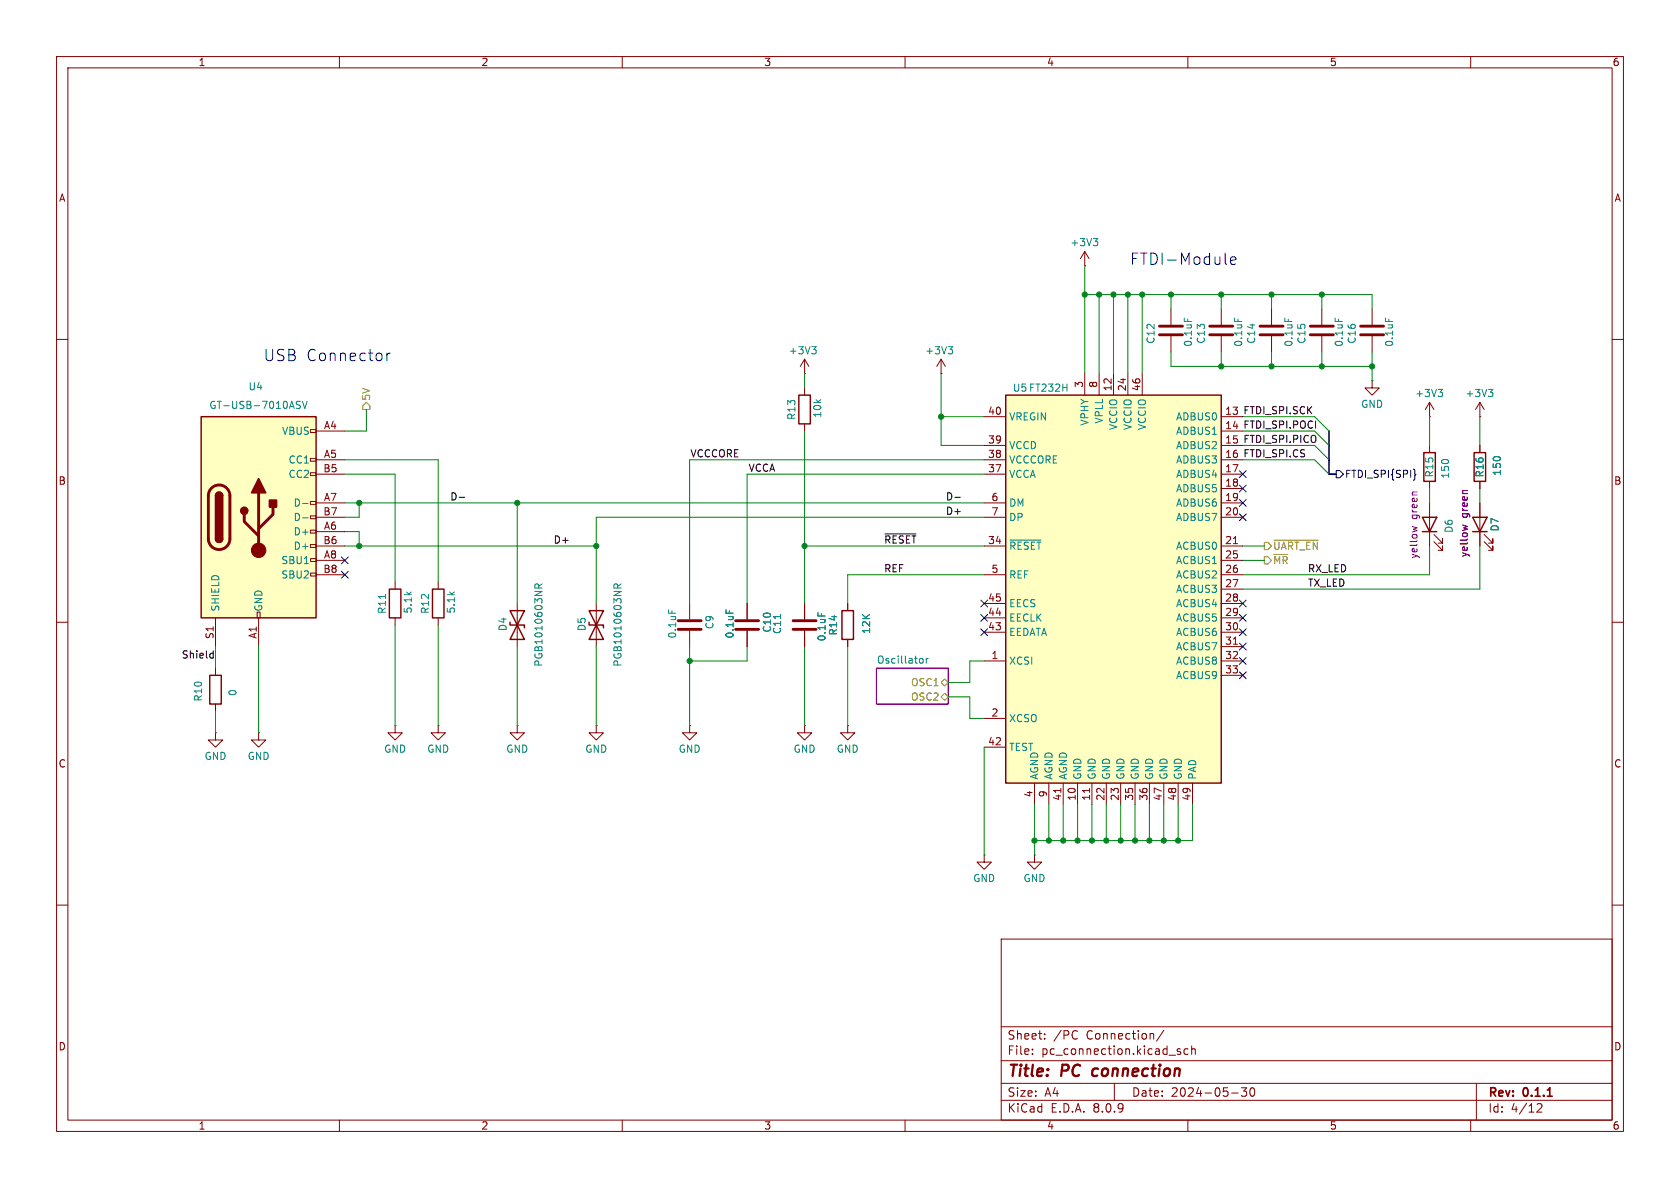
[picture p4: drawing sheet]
<svg xmlns="http://www.w3.org/2000/svg" width="297mm" height="210mm" viewBox="0 0 297 210" stroke-linecap="round" stroke-linejoin="round" font-family="sans-serif">
<g fill="none" stroke="#840000" stroke-width=".18">
<path d="M10 10h277v190h-277zM12 12h273v186h-273zM60 10v2M110 10v2M160 10v2M210 10v2M260 10v2M10 60h2M252.7 78.7v1.3M285 60h2M252.7 85.1v1.3M10 110h2"/>
<path d="M69.8 102.9v1.2M69.8 109.2v1.3M91.4 106.7v7.6M149.9 106.7v1.3M149.9 113v1.3M285 110h2M69.8 128.3v1.2h1.3l-1.3 1.3-1.2-1.3h1.2M69.8 128.3h.1M142.2 128.3v1.2h1.3l-1.3 1.3-1.2-1.3h1.2M142.2 128.3h.1M149.9 128.3v1.2h1.2l-1.2 1.3-1.3-1.3h1.3M149.9 128.3h.1"/>
<path d="M10 160h2M177 166h108v32h-108zM285 160h2M60 198v2M110 198v2M160 198v2M177 194.5h108M177 191.5h108M177 187.5h108M177 181.5h108M182.5 186.3v.1M182.5 185.5v.1"/>
<path d="M184.7 183.6v.1M184.7 182.8v.1M190.2 182.2l.3 .1M190.5 183.6l-.3 .1M197 191.5v3M205.7 182.1l-1.2 2M208.7 185.5l-.4-.1-.2 .2 .1 .2 .5 .2v.3h-.6M210 198v2M210 185.5l-.4-.1-.3 .3v.4l.2 .2h.5M210.7 185.5l.2-.1 .3 .1 .1 .9M210.7 184.9v1.5M217.7 193.2h1.2"/>
<path d="M219.5 192.3h.9l-.5 .6 .4 .1v.7l-.2 .1h-.4l-.2-.1M221.1 192.4l.2-.1a.81 .81 0 0 1 .6 .6 .81 .81 0 0 1-.3 .8l-.1 .1a.81 .81 0 0 1-.4-1.4zM260 198v2M261 191.5v6.5M271.7 195.2l.6-.1 .2 .1 .1 .3-.9 1.1h.9"/>
</g>
<path d="M273.6 193.8h.8" fill="none" stroke="#840000" stroke-width=".3"/>
<path d="M193.3 189.1l-.2 .7 .3 .4" fill="none" stroke="#840000" stroke-width=".4"/>
<path d="M154.9 118.1h12.7v6.4h-12.7z" fill="none" stroke="#840084" stroke-width=".18"/>
<path d="M166.4 120.7l.6-.7 .6 .7-.6 .6zM166.4 123.2l.6-.6 .6 .6-.6 .6z" fill="none" stroke="#848400" stroke-width=".18"/>
<path d="M68.1 105.1v.7M95.2 103.9v-.6l-.2-.1-.3 .1-.1 .6h1.2M95.8 103.2l-.6 .4M162.8 116.4h.3l.1 .2-.1 .5-.3 .1M163.7 116.4v.8M164.1 116.4l-.4 .2" fill="none" stroke="#008484" stroke-width=".18"/>
<path d="M251.7 80h2v5.1h-2zM68.8 104.1h2.1v5.1h-2.1zM90.2 110v.5h2.5v.5M90.2 108l2.5 5h-2.5l2.5-5zM148.8 108h2.1v5h-2.1z" fill="none" stroke="#840000" stroke-width=".25"/>
<path d="M35.6 73.7h20.3v35.5h-20.3z" fill="#ffffc2"/>
<g fill="none" stroke="#840000" stroke-width=".18">
<path d="M191.8 47h.1M191.8 44.5l-.8 1.2M191.8 44.5v2.5M191.8 44.5l.7 1.2M207 54.6v2.8M207 59.4v2.8M215.9 54.6v2.8M215.9 59.4v2.8M233.7 54.6v2.8M233.7 59.4v2.8M242.6 54.6v2.8M242.6 59.4v2.8"/>
<path d="M54.9 75.9h1v.6h-1zM55.9 76.2h5.1M252.7 73.7h.1M252.7 71.1l-.7 1.3M252.7 71.1v2.6M252.7 71.1l.8 1.3M54.9 96.3h1v.5h-1zM54.9 93.7h1v.5h-1zM54.9 91.2h1v.5h-1zM54.9 88.6h1v.6h-1zM54.9 83.6h1v.5h-1zM54.9 81h1v.5h-1z"/>
<path d="M54.9 98.7h1v.6h-1zM55.9 81.3h5.1M55.9 94h5.1M55.9 88.9h5.1M55.9 99.1h5.1M55.9 83.8h5.1M55.9 96.5h5.1M55.9 91.4h5.1M252.7 88.9v7.6M253.5 95.8l1.5 1.5v-.8v.8h-.7M253.5 94.5l1.5 1.5v-.7v.7h-.7M261.6 88.9v7.6"/>
<path d="M262.4 95.8l1.5 1.5v-.8v.8h-.8M262.4 94.5l1.5 1.5v-.7v.7h-.8M38.1 109.2v5.1M38.1 118.1v1.3M45.5 108.2h.5v1h-.5zM45.7 109.2v5.1M54.9 101.3h1v.5h-1zM55.9 101.6h5.1M105.4 106.7v7.6M121.9 106.7v2.8M121.9 111.5v2.8M132.1 106.7v2.8"/>
<path d="M132.1 111.5v2.8M142.2 106.7v2.8M142.2 111.5v2.8M38.1 129.5v1.3h1.3l-1.3 1.3-1.3-1.3h1.3M38.1 129.5h.1M38.1 124.5v1.2M45.7 129.5v1.3h1.3l-1.3 1.3-1.3-1.3h1.3M45.7 129.5h.1M77.5 128.3v1.2h1.2l-1.2 1.3-1.3-1.3h1.3M77.5 128.3h.1M91.4 128.3v1.2h1.3l-1.3 1.3-1.2-1.3h1.2M91.4 128.3h.1"/>
<path d="M105.4 128.3v1.2h1.3l-1.3 1.3-1.3-1.3h1.3M105.4 128.3h.1M121.9 128.3v1.2h1.3l-1.3 1.3-1.3-1.3h1.3M121.9 128.3h.1M174 151.1v1.3h1.3l-1.3 1.3-1.3-1.3h1.3M174 151.1h.1M182.9 151.1v1.3h1.2l-1.2 1.3-1.3-1.3h1.3M182.9 151.1h.1"/>
</g>
<path d="M35.6 73.7h20.3v35.5h-20.3zM38.1 95.3a.64 .64 0 0 0 .6 .6 .64 .64 0 0 0 .7-.6M38.1 87.6a.64 .64 0 0 1 .6-.6 .64 .64 0 0 1 .7 .6M251.5 91.4h2.5l-1.3 2.6zM251.5 94h2.5M260.3 91.4h2.6l-1.3 2.6zM260.3 94h2.6M37.1 119.4h2v5.1h-2zM104.1 110v.5h2.6v.5M104.1 108l2.6 5h-2.6l2.6-5z" fill="none" stroke="#840000" stroke-width=".25"/>
<g fill="none" stroke="#840000" stroke-width=".51">
<path d="M205 57.7h4M205 59.2h4M213.9 57.7h4M213.9 59.2h4M231.6 57.7h4.1M231.6 59.2h4.1M240.5 57.7h4.1M240.5 59.2h4.1M37.4 86.3a1.9 1.9 0 0 1 2.1-.4 1.9 1.9 0 0 1 1.1 1.7v7.7a1.91 1.91 0 0 1-1.9 1.8 1.91 1.91 0 0 1-1.9-1.8v-7.8l.2-.7zM43.2 90.9v1.3l2.5 2.5M45.7 87.1v10.2M48.3 89.7v1.2l-2.6 2.6"/>
<path d="M119.9 111.3h4.1M119.9 109.7h4.1M130 111.3h4.1M130 109.7h4.1M140.2 111.3h4.1M140.2 109.7h4.1"/>
</g>
<g fill="#840000" stroke="#840000" stroke-width=".25">
<path d="M38.1 95.3h1.3a.64 .64 0 0 1-.7 .6 .64 .64 0 0 1-.6-.6z"/>
<path d="M38.1 87.6h1.3v7.7h-1.3z"/>
<path d="M38.3 87.2a.64 .64 0 0 1 .7-.2 .64 .64 0 0 1 .4 .6h-1.3z"/>
<path d="M45.7 84.6l1.3 2.5h-2.6z"/>
<path d="M47.6 88.4h1.3v1.3h-1.3z"/>
<circle cx="43.2" cy="90.3" r=".63"/>
</g>
<circle cx="45.7" cy="97.3" r="1.27" fill="#840000" stroke="#840000" stroke-width=".18"/>
<g fill="none" stroke="#008484" stroke-width=".18">
<path d="M193.3 42.2h.8l-.5 .5M193.8 42.7l.3 .2v.3l-.3 .2M209.4 56.2v.6M218.3 56.2v.6M236 56.2v.6M244.9 56.2v.6M53.1 71l-.5-.1-.2 .2v.3l.6 .3 .1 .3-.2 .2-.5-.1M53.5 70.9l.4 1.3 .4-1.3M254.2 68.8h.8l-.4 .5M254.8 69.3l.2 .3v.3l-.2 .2M53.5 89h1M53.5 91.5h1"/>
<path d="M109.2 103.9l-.1-.6-.1-.1-.3 .1-.2 .6h1.3M109.8 103.2l-.6 .4M118.2 107.8v.6M128.3 107.8v.6M138 108.6v.8M144.6 108.3v.6"/>
</g>
<path d="M249.7 93.1l.8 .2-.6 .3M258.6 92.8l.8 .3-.6 .2" fill="none" stroke="#840084" stroke-width=".18"/>
<path d="M177.8 69.9h38.1v68.5h-38.1z" fill="#ffffc2"/>
<path d="M141.2 69.9h2.1v5h-2.1zM177.8 69.9h38.1v68.5h-38.1zM260.6 80h2v5.1h-2zM76.5 104.1h2v5.1h-2z" fill="none" stroke="#840000" stroke-width=".25"/>
<g fill="none" stroke="#840000" stroke-width=".18">
<path d="M224.8 54.6v2.8M224.8 59.4v2.8M142.2 66h.1M142.2 63.5l-.7 1.3M142.2 63.5v2.5M142.2 68.6v1.3M142.2 74.9v1.3M142.2 63.5l.8 1.3M166.4 66h.1M166.4 63.5l-.8 1.3M166.4 63.5v2.5M166.4 63.5l.7 1.3"/>
<path d="M174 73.7h3.8M174 78.7h3.8M191.8 66v3.9M194.3 66v3.9M196.8 66v3.9M199.4 66v3.9M201.9 66v3.9M215.9 73.7h3.8M215.9 76.2h3.8M215.9 78.7h3.8M242.6 67.3v1.3h1.2l-1.2 1.3-1.3-1.3h1.3M242.6 67.3h.1"/>
<path d="M261.6 73.7h.1M261.6 71.1v2.6M261.6 78.7v1.3M261.6 71.1l-.7 1.3M261.6 71.1l.8 1.3M174 81.3h3.8M174 83.8h3.8M174 88.9h3.8M174 91.4h3.8M174 96.5h3.8M215.9 81.3h3.8M215.9 83.8h3.8"/>
<path d="M215.9 86.4h3.8M215.9 88.9h3.8M215.9 91.4h3.8M215.9 96.5h3.8M215.9 99.1h3.8M218 96.1h.8M261.6 85.1v1.3M261.6 88.9v2.5M261.6 94v2.5M77.5 102.9v1.2M77.5 109.2v1.3M132.1 106.7v2.8"/>
<path d="M132.1 111.5v2.8M142.2 106.7v2.8M142.2 111.5v2.8M149.9 106.7v1.3M149.9 113v1.3M174 116.8h3.8M174 101.6h3.8M174 106.7h3.8M174 109.2h3.8M174 111.8h3.8M215.9 116.8h3.8M215.9 101.6h3.8"/>
<path d="M215.9 104.1h3.8M215.9 106.7h3.8M215.9 109.2h3.8M215.9 111.8h3.8M215.9 114.3h3.8M215.9 119.4h3.8M218 113.9h.8M174 127h3.8M174 132.1h3.8M182.9 138.4v3.8M185.4 138.4v3.8M187.5 139.4v.7"/>
<path d="M188 138.4v3.8M190.5 138.4v3.8M192.6 139.4v.7M193 138.4v3.8M195.6 138.4v3.8M198.1 138.4v3.8M200.7 138.4v3.8M203.2 138.4v3.8M205.7 138.4v3.8M208.3 138.4v3.8M210.8 138.4v3.8"/>
</g>
<path d="M227.1 56.2v.6M143.5 61.3h.8l-.4 .5M144 61.8l.3 .2v.3l-.3 .3M167.6 61.3h.8l-.4 .5M168.2 61.8l.2 .2v.3l-.2 .3M263.1 68.8h.8l-.4 .5M263.7 69.3l.2 .3v.3l-.2 .2M178.5 95.5h5.5M128.3 107.8v.6M138 108.6v.8M144.6 108.3v.6" fill="none" stroke="#008484" stroke-width=".18"/>
<path d="M222.8 57.7h4M222.8 59.2h4" fill="none" stroke="#840000" stroke-width=".51"/>
<path d="M64.8 71.1l.6 .7v.6h-1.3v-.6zM223.5 98.4h.7l.6 .7-.6 .6h-.7zM223.5 95.9h.7l.6 .6-.6 .7h-.7zM225.2 95.5h7.9" fill="none" stroke="#848400" stroke-width=".18"/>
<g fill="none" stroke="#000084" stroke-width=".18">
<path d="M60.4 98.5l1.2 1.2M61.6 98.5l-1.2 1.2M219.1 83.2l1.2 1.2M219.1 85.8l1.2 1.2M219.1 90.8l1.2 1.2M219.1 88.3l1.2 1.2M220.3 83.2l-1.2 1.2M220.3 85.8l-1.2 1.2M220.3 90.8l-1.2 1.2M220.3 88.3l-1.2 1.2M236.2 83.2h.7l.6 .6-.6 .7h-.7zM249.9 82.9l.2 .2v.6l.2 .2-.2 .2v.6l-.2 .2"/>
<path d="M60.4 101l1.2 1.2M61.6 101l-1.2 1.2M173.4 111.2l1.2 1.2M173.4 106.1l1.2 1.2M173.4 108.6l1.2 1.2M174.6 111.2l-1.2 1.2M174.6 106.1l-1.2 1.2M174.6 108.6l-1.2 1.2M219.1 113.7l1.2 1.2M219.1 108.6l1.2 1.2M219.1 106.1l1.2 1.2M219.1 111.2l1.2 1.2"/>
<path d="M219.1 116.2l1.2 1.2M219.1 118.8l1.2 1.2M220.3 113.7l-1.2 1.2M220.3 108.6l-1.2 1.2M220.3 106.1l-1.2 1.2M220.3 111.2l-1.2 1.2M220.3 116.2l-1.2 1.2M220.3 118.8l-1.2 1.2"/>
</g>
<path d="M81.2 87.9h.9M156.4 94.4h5.5M168.8 87.9h1M37.3 115.5h.4M37.7 115.1v1.2M37.7 116.3h-.4" fill="none" stroke="#000" stroke-width=".18"/>
<path d="M216.7 46.6l.2 .1M217.6 46.1l.9-.2-.1-.4-.6-.1-.2 .3v.9l.2 .1 .6-.1M68.4 62.4v1.4M69 62.4a.51 .51 0 0 0-.6 .4" fill="none" stroke="#0000c2" stroke-width=".18"/>
<path d="M234.9 76.2v7.6h1.3" fill="none" stroke="#000084" stroke-width=".3"/>
<g fill="none" stroke="#008400" stroke-width=".18">
<path d="M191.8 52.1h50.8v2.5M191.8 47v19M194.3 52.1v13.9M196.8 52.1v13.9M199.4 52.1v13.9M201.9 52.1v13.9M207 52.1v2.5M215.9 52.1v2.5M224.8 52.1v2.5M233.7 52.1v2.5M64.8 72.4v3.8h-3.8M142.2 66v2.6"/>
<path d="M142.2 76.2v30.5M166.4 66v12.7h7.6M166.4 73.7h7.6M207 62.2v2.6h35.6M215.9 62.2v2.6M219.7 76.2h12.7l2.5 2.5M219.7 78.7h12.7l2.5 2.6M219.7 73.7h12.7l2.5 2.5M224.8 62.2v2.6M233.7 62.2v2.6M242.6 62.2v5.1M252.7 73.7v5"/>
<path d="M261.6 73.7v5M61 81.3h16.5v21.6M61 96.5h44.4M61 94h2.5v2.5M61 88.9h113M61 83.8h8.8v19.1M63.5 88.9v2.5h-2.5M91.4 88.9v17.8M142.2 96.5h31.8M174 83.8h-41.9v22.9M174 81.3h-52.1v25.4M174 91.4h-68.6v15.3"/>
<path d="M219.7 96.5h3.8M219.7 81.3h12.7l2.5 2.5M219.7 99.1h3.8M252.7 86.4v2.5M252.7 96.5v5.1h-33M261.6 96.5v7.6h-41.9M261.6 86.4v2.5M38.1 114.3v3.8M45.7 114.3v15.2M69.8 110.5v17.8M77.5 110.5v17.8M91.4 114.3v14"/>
<path d="M105.4 114.3v14M121.9 114.3v14M132.1 114.3v2.5h-10.2M142.2 114.3v14M149.9 114.3v14M174 116.8h-2.6v3.9h-3.8M174 101.6h-24.1v5.1M38.1 125.7v3.8M167.6 123.2h3.8v3.8h2.6M174 132.1v19M182.9 142.2v8.9M185.4 142.2v6.4"/>
<path d="M188 142.2v6.4M190.5 142.2v6.4M193 142.2v6.4M195.6 142.2v6.4M198.1 142.2v6.4M200.7 142.2v6.4M203.2 142.2v6.4M205.7 142.2v6.4M208.3 142.2v6.4M210.8 142.2v6.4h-27.9"/>
</g>
<path d="M258.6 92.8l.8 .3-.6 .2" fill="none" stroke="#840084" stroke-width=".18"/>
<g fill="#008400" stroke="#008400" stroke-width=".18">
<circle cx="233.7" cy="52.1" r=".46"/>
<circle cx="215.9" cy="52.1" r=".46"/>
<circle cx="224.8" cy="52.1" r=".46"/>
<circle cx="224.8" cy="64.8" r=".46"/>
<circle cx="215.9" cy="64.8" r=".46"/>
<circle cx="242.6" cy="64.8" r=".46"/>
<circle cx="233.7" cy="64.8" r=".46"/>
<circle cx="191.8" cy="52.1" r=".46"/>
<circle cx="166.4" cy="73.7" r=".46"/>
<circle cx="201.9" cy="52.1" r=".46"/>
<circle cx="207" cy="52.1" r=".46"/>
<circle cx="196.8" cy="52.1" r=".46"/>
<circle cx="194.3" cy="52.1" r=".46"/>
<circle cx="199.4" cy="52.1" r=".46"/>
<circle cx="142.2" cy="96.5" r=".46"/>
<circle cx="105.4" cy="96.5" r=".46"/>
<circle cx="205.7" cy="148.6" r=".46"/>
<circle cx="200.7" cy="148.6" r=".46"/>
<circle cx="203.2" cy="148.6" r=".46"/>
<circle cx="208.3" cy="148.6" r=".46"/>
<circle cx="198.1" cy="148.6" r=".46"/>
<circle cx="195.6" cy="148.6" r=".46"/>
<circle cx="188" cy="148.6" r=".46"/>
<circle cx="185.4" cy="148.6" r=".46"/>
<circle cx="121.9" cy="116.8" r=".46"/>
<circle cx="193" cy="148.6" r=".46"/>
<circle cx="190.5" cy="148.6" r=".46"/>
<circle cx="182.9" cy="148.6" r=".46"/>
<circle cx="63.5" cy="96.5" r=".46"/>
<circle cx="91.4" cy="88.9" r=".46"/>
<circle cx="63.5" cy="88.9" r=".46"/>
</g>
<g font-size="2.8" fill="#0000c2">
<text x="199.6" y="47">FTDI-Module</text>
<text x="46.5" y="64">USB Connector</text>
</g>
<g font-size="2.8" fill="#840000">
<text x="178" y="190.9">Title:</text>
<text x="187.7" y="190.9">PC</text>
<text x="194" y="190.9">connection</text>
</g>
<g font-size="2.1" fill="#840000">
<text x="178" y="184">Sheet:</text>
<text x="186.2" y="184">/PC</text>
<text x="192.1" y="184">Connection/</text>
<text x="178" y="186.7">File:</text>
<text x="184.1" y="186.7">pc_connection.kicad_sch</text>
<text x="178" y="196.9">KiCad</text>
<text x="178" y="194.1">Size:</text>
<text x="184.7" y="194.1">A4</text>
<text x="185.7" y="196.9">E.D.A.</text>
<text x="193.3" y="196.9">8.0.9</text>
<text x="200" y="194.1">Date:</text>
<text x="207" y="194.1">2024-05-30</text>
<text x="263" y="194.3">Rev:</text>
<text x="263" y="196.9">Id:</text>
<text x="267.1" y="196.9">4/12</text>
<text x="269.4" y="194.3">0.1.1</text>
</g>
<g font-size="1.8" fill="#840000">
<text x="35" y="11.9">1</text>
<text x="85" y="11.9">2</text>
<text x="135" y="11.9">3</text>
<text x="185" y="11.9">4</text>
<text x="235" y="11.9">5</text>
<text x="285" y="11.9">6</text>
<text x="10.3" y="35.9">A</text>
<text x="285.3" y="35.9">A</text>
<text x="191.5" y="68.7" transform="rotate(-90 191.5 68.7)">3</text>
<text x="194.1" y="68.7" transform="rotate(-90 194.1 68.7)">8</text>
<text x="196.6" y="69.3" transform="rotate(-90 196.6 69.3)">12</text>
<text x="199.1" y="69.3" transform="rotate(-90 199.1 69.3)">24</text>
<text x="201.7" y="69.3" transform="rotate(-90 201.7 69.3)">46</text>
<text x="57.2" y="75.9">A4</text>
<text x="174.6" y="73.4">40</text>
<text x="216.5" y="73.4">13</text>
<text x="216.5" y="75.9">14</text>
<text x="57.1" y="83.6">B5</text>
<text x="57.2" y="81">A5</text>
<text x="174.6" y="83.6">37</text>
<text x="174.6" y="81">38</text>
<text x="174.6" y="78.5">39</text>
<text x="216.5" y="78.5">15</text>
<text x="216.5" y="81">16</text>
<text x="216.5" y="83.6">17</text>
<text x="10.3" y="85.9">B</text>
<text x="57.2" y="88.6">A7</text>
<text x="175.2" y="88.6">6</text>
<text x="216.5" y="86.1">18</text>
<text x="216.5" y="88.6">19</text>
<text x="285.3" y="85.9">B</text>
<text x="57.1" y="91.2">B7</text>
<text x="57.2" y="93.7">A6</text>
<text x="175.2" y="91.2">7</text>
<text x="216.5" y="91.2">20</text>
<text x="57.1" y="96.3">B6</text>
<text x="57.1" y="101.3">B8</text>
<text x="57.2" y="98.8">A8</text>
<text x="174.6" y="96.3">34</text>
<text x="175.2" y="101.3">5</text>
<text x="216.5" y="96.3">21</text>
<text x="216.5" y="98.8">25</text>
<text x="216.5" y="101.3">26</text>
<text x="174.6" y="106.4">45</text>
<text x="216.5" y="103.9">27</text>
<text x="216.5" y="106.4">28</text>
<text x="37.8" y="113.1" transform="rotate(-90 37.8 113.1)">S1</text>
<text x="45.5" y="113" transform="rotate(-90 45.5 113)">A1</text>
<text x="174.6" y="111.5">43</text>
<text x="174.6" y="109">44</text>
<text x="216.5" y="109">29</text>
<text x="216.5" y="111.5">30</text>
<text x="175.2" y="116.6">1</text>
<text x="216.5" y="114">31</text>
<text x="216.5" y="116.6">32</text>
<text x="216.5" y="119.1">33</text>
<text x="174.6" y="131.8">42</text>
<text x="175.2" y="126.7">2</text>
<text x="10.3" y="135.9">C</text>
<text x="285.3" y="135.9">C</text>
<text x="182.6" y="141" transform="rotate(-90 182.6 141)">4</text>
<text x="185.2" y="141" transform="rotate(-90 185.2 141)">9</text>
<text x="187.7" y="141.6" transform="rotate(-90 187.7 141.6)">41</text>
<text x="190.2" y="141.6" transform="rotate(-90 190.2 141.6)">10</text>
<text x="192.8" y="141.6" transform="rotate(-90 192.8 141.6)">11</text>
<text x="195.3" y="141.6" transform="rotate(-90 195.3 141.6)">22</text>
<text x="197.9" y="141.6" transform="rotate(-90 197.9 141.6)">23</text>
<text x="200.4" y="141.6" transform="rotate(-90 200.4 141.6)">35</text>
<text x="202.9" y="141.6" transform="rotate(-90 202.9 141.6)">36</text>
<text x="205.5" y="141.6" transform="rotate(-90 205.5 141.6)">47</text>
<text x="208" y="141.6" transform="rotate(-90 208 141.6)">48</text>
<text x="210.6" y="141.6" transform="rotate(-90 210.6 141.6)">49</text>
<text x="10.3" y="185.9">D</text>
<text x="285.3" y="185.9">D</text>
<text x="35" y="199.9">1</text>
<text x="85" y="199.9">2</text>
<text x="135" y="199.9">3</text>
<text x="185" y="199.9">4</text>
<text x="235" y="199.9">5</text>
<text x="285" y="199.9">6</text>
</g>
<g font-size="1.8" fill="#008484">
<text x="189.1" y="43.7">+3V3</text>
<text x="139.3" y="62.8">+3V3</text>
<text x="163.5" y="62.8">+3V3</text>
<text x="204.3" y="60.9" transform="rotate(-90 204.3 60.9)">C12</text>
<text x="210.9" y="61.4" transform="rotate(-90 210.9 61.4)">0.1uF</text>
<text x="213.2" y="60.9" transform="rotate(-90 213.2 60.9)">C13</text>
<text x="219.8" y="61.4" transform="rotate(-90 219.8 61.4)">0.1uF</text>
<text x="222.1" y="60.9" transform="rotate(-90 222.1 60.9)">C14</text>
<text x="228.7" y="61.4" transform="rotate(-90 228.7 61.4)">0.1uF</text>
<text x="231" y="60.9" transform="rotate(-90 231 60.9)">C15</text>
<text x="237.6" y="61.4" transform="rotate(-90 237.6 61.4)">0.1uF</text>
<text x="239.9" y="60.9" transform="rotate(-90 239.9 60.9)">C16</text>
<text x="246.5" y="61.4" transform="rotate(-90 246.5 61.4)">0.1uF</text>
<text x="43.8" y="69.2">U4</text>
<text x="179" y="69.4">U5 FT232H</text>
<text x="250.1" y="70.4">+3V3</text>
<text x="259" y="70.4">+3V3</text>
<text x="36.9" y="72.5">GT-USB-7010ASV</text>
<text x="49.8" y="77.1">VBUS</text>
<text x="140.8" y="74.3" transform="rotate(-90 140.8 74.3)">R13</text>
<text x="145.4" y="74" transform="rotate(-90 145.4 74)">10k</text>
<text x="178.3" y="74.5">VREGIN</text>
<text x="192.6" y="75.3" transform="rotate(-90 192.6 75.3)">VPHY</text>
<text x="195.2" y="75" transform="rotate(-90 195.2 75)">VPLL</text>
<text x="197.7" y="76.1" transform="rotate(-90 197.7 76.1)">VCCIO</text>
<text x="200.3" y="76.1" transform="rotate(-90 200.3 76.1)">VCCIO</text>
<text x="202.8" y="76.1" transform="rotate(-90 202.8 76.1)">VCCIO</text>
<text x="207.8" y="74.5">ADBUS0</text>
<text x="207.8" y="77.1">ADBUS1</text>
<text x="240.5" y="72.3">GND</text>
<text x="50.9" y="82.1">CC1</text>
<text x="178.3" y="82.1">VCCCORE</text>
<text x="178.3" y="79.6">VCCD</text>
<text x="207.8" y="79.6">ADBUS2</text>
<text x="207.8" y="82.1">ADBUS3</text>
<text x="50.9" y="84.7">CC2</text>
<text x="51.8" y="89.8">D-</text>
<text x="178.3" y="84.7">VCCA</text>
<text x="178.3" y="89.8">DM</text>
<text x="207.8" y="84.7">ADBUS4</text>
<text x="207.8" y="87.2">ADBUS5</text>
<text x="207.8" y="89.8">ADBUS6</text>
<text x="253.6" y="84.5" transform="rotate(-90 253.6 84.5)">R15</text>
<text x="256.4" y="84.7" transform="rotate(-90 256.4 84.7)">150</text>
<text x="262.5" y="84.5" transform="rotate(-90 262.5 84.5)">R16</text>
<text x="265.5" y="84.2" transform="rotate(-90 265.5 84.2)">150</text>
<text x="51.8" y="94.8">D+</text>
<text x="51.8" y="92.3">D-</text>
<text x="178.3" y="92.3">DP</text>
<text x="207.8" y="92.3">ADBUS7</text>
<text x="257" y="94.3" transform="rotate(-90 257 94.3)">D6</text>
<text x="265.2" y="94.1" transform="rotate(-90 265.2 94.1)">D7</text>
<text x="49.6" y="99.9">SBU1</text>
<text x="51.8" y="97.4">D+</text>
<text x="178.3" y="97.4">~{RESET}</text>
<text x="207.8" y="97.4">ACBUS0</text>
<text x="207.8" y="99.9">ACBUS1</text>
<text x="49.6" y="102.5">SBU2</text>
<text x="178.3" y="107.5">EECS</text>
<text x="178.3" y="102.5">REF</text>
<text x="207.8" y="102.5">ACBUS2</text>
<text x="207.8" y="105">ACBUS3</text>
<text x="207.8" y="107.5">ACBUS4</text>
<text x="39" y="108.2" transform="rotate(-90 39 108.2)">SHIELD</text>
<text x="46.6" y="108.2" transform="rotate(-90 46.6 108.2)">GND</text>
<text x="68.4" y="108.6" transform="rotate(-90 68.4 108.6)">R11</text>
<text x="73" y="108.6" transform="rotate(-90 73 108.6)">5.1k</text>
<text x="76" y="108.6" transform="rotate(-90 76 108.6)">R12</text>
<text x="80.6" y="108.6" transform="rotate(-90 80.6 108.6)">5.1k</text>
<text x="89.8" y="111.7" transform="rotate(-90 89.8 111.7)">D4</text>
<text x="103.7" y="111.7" transform="rotate(-90 103.7 111.7)">D5</text>
<text x="119.7" y="113" transform="rotate(-90 119.7 113)">0.1uF</text>
<text x="126.3" y="111.3" transform="rotate(-90 126.3 111.3)">C9</text>
<text x="129.9" y="113" transform="rotate(-90 129.9 113)">0.1uF</text>
<text x="136.5" y="111.9" transform="rotate(-90 136.5 111.9)">C10</text>
<text x="138.3" y="112.2" transform="rotate(-90 138.3 112.2)">C11</text>
<text x="146.2" y="113.5" transform="rotate(-90 146.2 113.5)">0.1uF</text>
<text x="148.2" y="112.4" transform="rotate(-90 148.2 112.4)">R14</text>
<text x="154" y="112.2" transform="rotate(-90 154 112.2)">12K</text>
<text x="178.3" y="112.6">EEDATA</text>
<text x="178.3" y="110.1">EECLK</text>
<text x="207.8" y="110.1">ACBUS5</text>
<text x="207.8" y="112.6">ACBUS6</text>
<text x="96.1" y="118" transform="rotate(-90 96.1 118)">PGB1010603NR</text>
<text x="110.1" y="118" transform="rotate(-90 110.1 118)">PGB1010603NR</text>
<text x="154.9" y="117.4">Oscillator</text>
<text x="178.3" y="117.7">XCSI</text>
<text x="207.8" y="115.2">ACBUS7</text>
<text x="207.8" y="117.7">ACBUS8</text>
<text x="35.9" y="124.1" transform="rotate(-90 35.9 124.1)">R10</text>
<text x="42" y="123.1" transform="rotate(-90 42 123.1)">0</text>
<text x="207.8" y="120.2">ACBUS9</text>
<text x="178.3" y="127.9">XCSO</text>
<text x="36.1" y="134.5">GND</text>
<text x="43.7" y="134.5">GND</text>
<text x="67.8" y="133.3">GND</text>
<text x="75.4" y="133.3">GND</text>
<text x="89.4" y="133.3">GND</text>
<text x="103.4" y="133.3">GND</text>
<text x="119.9" y="133.3">GND</text>
<text x="140.2" y="133.3">GND</text>
<text x="147.8" y="133.3">GND</text>
<text x="178.3" y="132.9">TEST</text>
<text x="183.7" y="137.9" transform="rotate(-90 183.7 137.9)">AGND</text>
<text x="186.3" y="137.9" transform="rotate(-90 186.3 137.9)">AGND</text>
<text x="188.8" y="137.9" transform="rotate(-90 188.8 137.9)">AGND</text>
<text x="191.4" y="137.9" transform="rotate(-90 191.4 137.9)">GND</text>
<text x="193.9" y="137.9" transform="rotate(-90 193.9 137.9)">GND</text>
<text x="196.4" y="137.9" transform="rotate(-90 196.4 137.9)">GND</text>
<text x="199" y="137.9" transform="rotate(-90 199 137.9)">GND</text>
<text x="201.5" y="137.9" transform="rotate(-90 201.5 137.9)">GND</text>
<text x="204.1" y="137.9" transform="rotate(-90 204.1 137.9)">GND</text>
<text x="206.6" y="137.9" transform="rotate(-90 206.6 137.9)">GND</text>
<text x="209.1" y="137.9" transform="rotate(-90 209.1 137.9)">GND</text>
<text x="211.7" y="137.9" transform="rotate(-90 211.7 137.9)">PAD</text>
<text x="172" y="156.1">GND</text>
<text x="180.8" y="156.1">GND</text>
</g>
<g font-size="1.8" fill="#848400">
<text x="65.6" y="70.9" transform="rotate(-90 65.6 70.9)">5V</text>
<text x="225" y="99.9">~{MR}</text>
<text x="225" y="97.4">~{UART_EN}</text>
<text x="161" y="121.5">OSC1</text>
<text x="161" y="124.1">OSC2</text>
</g>
<g font-size="1.8">
<text x="219.7" y="75.9">FTDI_SPI.POCI</text>
<text x="219.7" y="73.3">FTDI_SPI.SCK</text>
<text x="122" y="80.9">VCCCORE</text>
<text x="132.2" y="83.5">VCCA</text>
<text x="219.7" y="80.9">FTDI_SPI.CS</text>
<text x="219.7" y="78.4">FTDI_SPI.PICO</text>
<text x="79.5" y="88.6">D-</text>
<text x="167.1" y="88.6">D-</text>
<text x="167.1" y="91.1">D+</text>
<text x="97.8" y="96.2">D+</text>
<text x="156.2" y="96.2">~{RESET}</text>
<text x="156.2" y="101.3">REF</text>
<text x="231.1" y="101.3">RX_LED</text>
<text x="231.1" y="103.8">TX_LED</text>
<text x="32" y="116.5">Shield</text>
</g>
<text font-size="1.8" fill="#000084" x="237.7" y="84.7">FTDI_SPI{SPI}</text>
<g font-size="1.8" fill="#840084">
<text x="250.8" y="91.8" transform="rotate(-90 250.8 91.8)">green</text>
<text x="259.7" y="91.6" transform="rotate(-90 259.7 91.6)">green</text>
<text x="250.8" y="98.9" transform="rotate(-90 250.8 98.9)">yellow</text>
<text x="259.7" y="98.6" transform="rotate(-90 259.7 98.6)">yellow</text>
</g>
</svg>
